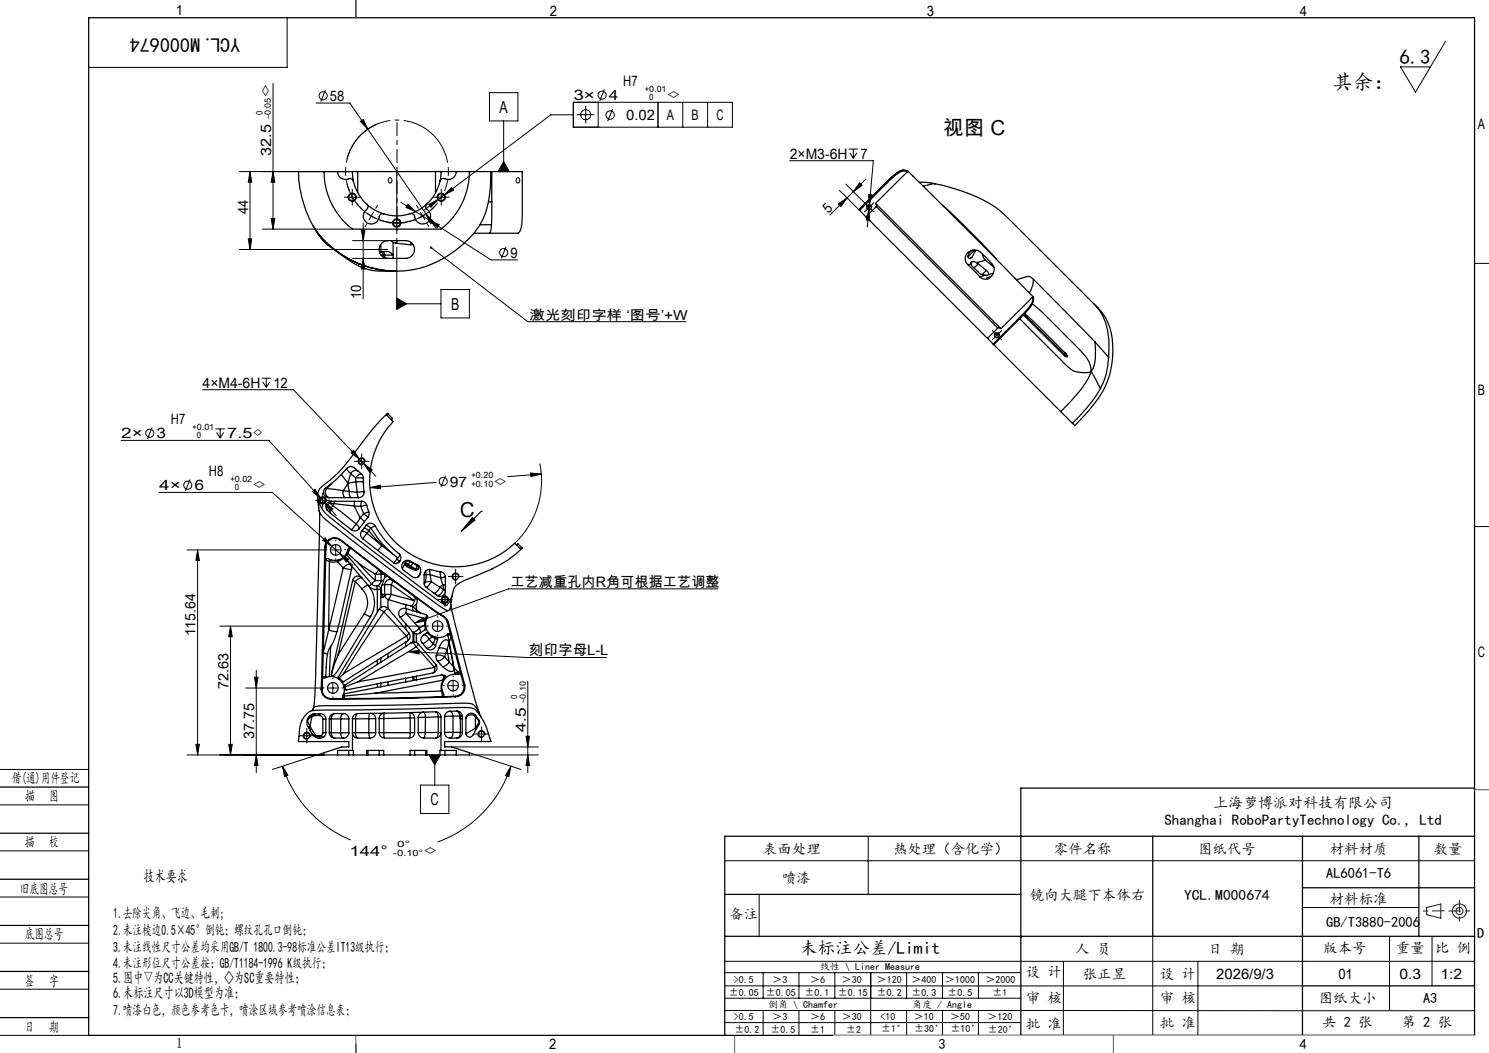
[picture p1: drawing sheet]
<svg xmlns="http://www.w3.org/2000/svg" width="420mm" height="297mm" viewBox="0 0 420 297" stroke-linecap="round" stroke-linejoin="round" font-family="sans-serif">
<g fill="none" stroke="#000" stroke-width=".28">
<path d="M100.4 0v5M81 5v14h-56M407.7 11.7l-8.4 14.3-4.3-7.1h8.5M77 23.5v41.1M89.1 29.1h9.6l21.5 31.2M91.8 25.4l-1.3 3.2M101.6 34.3l.9-.6 1.3 2.7zM106.3 35l-3.4 2-2.3 2.3-1.7 2.8-1 2.8M138.1 26.1h8v8h-8zM142.1 34.1v14.3M161.7 32.4h-6.3l-30.1 22.6M161.7 28.9h44.9v7h-44.9z"/>
<path d="M162.7 32.3h5M165.2 29.9v4.9M168.7 28.9v7M170.5 25.2l-1.3 3.3M172.8 30.8l-1.4 3.3M185.6 28.9v7M192.6 28.9v7M199.6 28.9v7M67.5 48.4h31.2M70.5 48.4l.5 3h-1zM70.5 48.4v22M77 48.4l.5 3h-1z"/>
<path d="M97.5 47.1v2.5M97.9 51.9a14.5 14.5 0 0 0 24.5 6.5M98.1 55.6h2.5M99.3 54.4v2.5M109.6 50.4a.67 .67 0 0 1 1 .2 .67 .67 0 0 1-.3 .9 .68 .68 0 0 1-.8-.3 .68 .68 0 0 1 .1-.8zM113.1 57l8 5.2M115.1 57.7l2.2 2-2.8-1.2zM121 57.6l2.6-1.4-2 2.3zM123.2 55.6h2.5M123.6 56.2l-3.9 3M124.5 54.4v2.5M125.3 55l-1.7 1.2"/>
<path d="M127.4 52.8l.6 .8-2.7 1.4zM142.1 45.6l1.6 2.8h-3.2zM145.7 50.4a.67 .67 0 0 1 1 .2 .67 .67 0 0 1-.4 .9 .68 .68 0 0 1-.8-.3 .68 .68 0 0 1 .2-.8zM222.7 45.3h23.6l-1.1 12.6M236.4 57.6l2.5-1.8-1.7 2.5zM236.8 53.7l5.5 5.5M238.6 51.9l6.5 6.6M239.4 42h2.6M239.7 43.1l1 1.6M240.7 42v2.7M241.7 43.1l-1 1.6M242.5 51.6l.7 .7-2.5 1.7z"/>
<path d="M244.2 50.5l-10.1 10.2M244.3 57.6l1.7 1.8M245 54.9h1l-.8 3zM245.1 59.1l.2 3.1-1-.1zM245.1 59.1l-.4 5M245.2 57.9l-.1 1.2M245.9 58.7a.76 .76 0 0 0-.7-1 .76 .76 0 0 0-.8 .9 .76 .76 0 0 0 1 .6M246 57.6l-1.7 1.8M67.5 70.4h41.9M70 67.4h1l-.5 3zM74 64.6h25.4M76.5 61.6h1l-.5 3z"/>
<path d="M99.4 67.9h10M99.4 72.9h10M101.9 64.9h1l-.5 3zM102.4 72.9l.5 3h-1zM102.4 62.9v21.4M110.7 62.9h2.4M111.9 61.6v2.5M120.2 60.3l2.1 2.2-.8 .6zM120.2 60.3l2.8 4.1M121.1 62.2l2.8 1.2-.5 .8zM121.1 62.2l17.4 11.1h7.5M121.6 69.8l27.3 20.9h44.6"/>
<path d="M142.7 69.6l-1.3 3.3M415.9 74.3h4.1M111.9 84.1l2.8 1.6-2.8 1.6zM111.9 85.7h12.5M124.4 81.7h8v8h-8zM280.3 93.7l.9 .8M281.2 94.5l.9 1M281.2 94.5l-.9 1M281.9 94.8a.76 .76 0 0 0-.6-1 .76 .76 0 0 0-.8 .8 .76 .76 0 0 0 .9 .7M282.1 93.7l-.9 .8M57.1 109.9h25.7l18.6 19.6M73.8 106.7h2.6"/>
<path d="M74.1 107.7l1 1.6M75.1 106.7v2.6M76.1 107.7l-1 1.6M34.1 124.2h41.7l14.7 16.4M42.9 120.5l-1.3 3.3M44.9 138.9h31.9l19 17.2M53.6 135.2l-1.3 3.3M60.8 121h2.6M61.1 122l1 1.6M62.1 121v2.6M63.1 122l-1 1.6M88.1 138.7l.8-.7 1.6 2.6z"/>
<path d="M91 139.9v2.5M99 127.7l.7-.7 1.7 2.5zM100.8 130.1h2.5M101.4 129.5l1.2 1.2M102 128.9v2.5M102.6 130.7l2.4 1.8-.7 .7zM102.6 130.7l3.4 3.6M103 130.4a1 1 0 0 0-.9-1.3 1 1 0 0 0-1.1 1.1 1 1 0 0 0 1.3 .9M104.3 137.5l3-.7 .1 1zM123 136.1l-18.7 1.4M125.7 134.2l-1.3 3.2M149.6 133.4l3.1 .3-3 .7z"/>
<path d="M152.3 130.7a24.3 24.3 0 0 1-7.1 22.5M152.7 133.7l-9.5 .7M52.7 155.1h39.2M55.7 155.1l.5 3h-1zM55.7 155.1v57.8M89.7 141.1h2.6M90.5 140.6l1 1.1M91.5 141.7l2.4 1.9-.8 .6zM91.5 141.7l3.3 3.7M91.7 151.7l1.9 2.4-2.6-1.7zM93.5 155.1h2.4M94.7 153.8v2.5"/>
<path d="M95.8 156.1l2.6 1.7-.7 .7zM95.8 156.1l3.7 3.4M415.9 148.5h4.1M62 176.6h58.7M65 176.6l.5 3h-1zM65 176.6v36.3M116.9 175.7l2.7-1.5 .3 1zM122.2 176.6h2.5M123.4 175.4v2.5M124.2 169.1h2.6M125.5 167.9v2.5M127.2 162.6h2.6"/>
<path d="M128.5 161.4v2.5M129.5 162.9a.99 .99 0 0 0-.9-1.3 .99 .99 0 0 0-1.1 1.1 .99 .99 0 0 0 1.3 .9M202.5 166.1h-59.1l-26.5 9.6M69.3 194.1h21.8M71.8 191h1l-.5 3.1zM72.3 189.1v28.8M92.6 194.1h2.5M93.9 192.8v2.5M115.2 183.8l3-.4v1.1zM115.2 183.8l33.5 1.7h22.4M126.5 193.4h2.5M127.8 192.1v2.5"/>
<path d="M148.9 192.2v25.7M0 217h25M52.7 212.9h38.7M55.2 209.9h1l-.5 3zM64.5 209.9h1l-.5 3zM72.3 212.9l.5 3h-1zM79.7 216.1l1.5 2.6-.9 .4zM79.7 216.1a33.8 33.8 0 0 0 19.3 20.8M85.3 207.5h2.5M86.5 206.3v2.5M87.5 207.8a.99 .99 0 0 0-.9-1.3 .99 .99 0 0 0-1.1 1.1 .99 .99 0 0 0 1.3 .9M91.4 212.3l-14.6 4.7"/>
<path d="M121 212.9h3.2l-1.6 2.8zM122.6 212.9v8.5M127.4 210.7h24.5M132.4 212.3l14.6 4.7M132.4 212.9h19.5M134.5 207h2.6M135.8 205.8v2.5M136.8 207.3a1 1 0 0 0-.9-1.2 1 1 0 0 0-1.1 1.1 1 1 0 0 0 1.3 .8M144.1 216.1l-.6 3-.9-.4zM144.1 216.1a34 34 0 0 1-20.7 21.4M148.4 207.7h1l-.5 3zM148.9 212.9l.5 3h-1z"/>
<path d="M0 227h25M0 240h25M118.6 221.4h8v8h-8zM244.9 236v16.3M0 253h25M204.4 242.8h211.5M214.1 252.4v11.8M367.4 256h32.8M0 266h25M0 279h25M204.4 271.1h211.5M204.4 278.1h163"/>
<path d="M204.4 274.4h83.5M215.3 274.4v7.1M225.4 274.4v7.1M235.5 274.4v7.1M245.6 274.4v17.6M255.7 274.4v7.1M265.9 274.4v7.1M276 274.4v7.1M300 271.1l-.1 21M325.2 264.1v27.9M337.9 271.1v20.9M391.9 264.1v21"/>
<path d="M403.9 264.1v14M0 292h25M100.4 294.5v2.5M204.4 285l211.5 .1M204.4 288.4h83.5M204.5 281.5h83.5M215.3 285v7M225.4 285v7M235.5 285v7M255.7 285v7M265.9 285v7M276 285v7"/>
<path d="M287.9 292h128"/>
<circle cx="91.1" cy="27" r="1.14"/>
<circle cx="165.2" cy="32.4" r="1.41"/>
<circle cx="169.8" cy="26.8" r="1.14"/>
<circle cx="172.1" cy="32.5" r="1.18"/>
<circle cx="142.1" cy="71.3" r="1.13"/>
<circle cx="42.2" cy="122.2" r="1.15"/>
<circle cx="53" cy="136.8" r="1.14"/>
<circle cx="125" cy="135.8" r="1.13"/>
</g>
<path d="M133.3 146l.7 .7-3.9 3.2zM135.7 144.2h.1M135.7 144.2l-5.6 5.7" fill="none" stroke="#000" stroke-width=".3"/>
<g fill="none" stroke="#191924" stroke-width=".28">
<path d="M402.4 256l4-1v4l-4-1z"/>
<circle cx="411.7" cy="257" r="1"/>
<circle cx="411.7" cy="257" r="2"/>
</g>
<path d="M126.5 48.4l-.1 1.2M126.5 48.4l-.1-1.3M104.7 60.9l-1-.6M104.7 60.9l1.1 .6M119.2 60.9l-1.1 .6M119.2 60.9l1.1-.6" fill="none" stroke="#000" stroke-width=".28" stroke-dasharray="30.5 1.3 1.3 1.3" stroke-linecap="butt"/>
<path d="M102.7 59.5a14.5 14.5 0 0 1-5-8.6M126.3 50.9a14.5 14.5 0 0 1-5 8.6M117 62a14.5 14.5 0 0 1-10 0" fill="none" stroke="#000" stroke-width=".28" stroke-dasharray="30.5 1.3 1.3 1.3" stroke-dashoffset="27.3" stroke-linecap="butt"/>
<path d="M97.7 45.9a14.5 14.5 0 0 1 14.3-12 14.5 14.5 0 0 1 14.3 12" fill="none" stroke="#000" stroke-width=".28" stroke-dasharray="30.5 1.3 1.3 1.3" stroke-dashoffset="12.1" stroke-linecap="butt"/>
<path d="M111.9 48.4v38.9" fill="none" stroke="#000" stroke-width=".28" stroke-dasharray="30.5 1.3 1.3 1.3" stroke-dashoffset="12.9"/>
<g fill="none" stroke="#000" stroke-width=".35">
<path d="M25 5h390.9v287h-390.9zM91.4 48.4a20.4 20.4 0 0 0 8 16.2h25a20.4 20.4 0 0 0 8-16.2M95.2 48.4a2.39 2.39 0 0 0 3.6 2l.6 .2 .3 .5M99.4 48.4l.3 2.7M99.4 48.4h-15.2a30.7 30.7 0 0 0 6.6 18.8 28.9 28.9 0 0 0 10.3 7.2M99.4 48.4h1.5M99.7 51.1a13.4 13.4 0 0 0 3.7 6.5M100.9 48.4h21.9M100.9 48.4v5.9M103.4 57.6a1.13 1.13 0 0 1-.4 1.9 2.3 2.3 0 0 0 1.1 3.6 2.3 2.3 0 0 0 3-2.3l.5-.4 .6-.1M103.4 57.6a12.8 12.8 0 0 0 4.8 2.7M120.4 57.5a1.16 1.16 0 0 0 .5 1.9 2.29 2.29 0 0 1-1.1 3.7 2.29 2.29 0 0 1-3-2.4l-.5-.4h-.6"/>
<path d="M120.4 57.5a12 12 0 0 1-4.7 2.8M122.8 48.4h1.6M122.8 48.4v6M124.1 51.1a12.7 12.7 0 0 1-3.7 6.4M124.4 48.4l-.3 2.7M124.4 48.4h14.3M128.7 48.4a2.41 2.41 0 0 1-3.6 1.9l-.8 .4-.2 .4M137.8 56.9h.9M138.5 48.4a28.6 28.6 0 0 1-3.2 15.2 29.1 29.1 0 0 1-23.5 12.9M138.7 48.4v8.5M138.7 56.9l-.1 6.5M138.7 48.4h8.6v9.8a16.5 16.5 0 0 1-.7 7.1l-.5 .5h-8"/>
<path d="M242.5 59.3l1.8 1.9M247.2 57.5l.1 .4-.1 .4M247.2 58.3l34.2 34.2M247.2 57.5l35 35M247.2 58.3l-2.9 2.9M254.9 48a4.3 4.3 0 0 0-3.1 1.7l-9.5 9.5M255.7 48.1l.4 .2M255.9 48.5l-8.9 8.9 .2 .1M256.1 48.3l21.4 21.2 13.9 14.2M256.1 48.3a2.36 2.36 0 0 0-2.8 .3l-2.5 2.1-8.5 8.5 .2 .1M256.1 48.3l-.2 .2a2.66 2.66 0 0 0-3.2 .8l-10.2 10M259.3 51.4l2.1 .1 2.3 .3"/>
<path d="M263.7 51.8a46.7 46.7 0 0 1 18.1 7.4l4 3.7 22.9 22.9M263.7 51.8l-3.3 .7M263.7 51.8h.1M266 58l9.7 9.4 5.4 5.8M88.4 63.8l.2 .3M88.6 64.1l.8 1.4M88.6 64.1a17.4 17.4 0 0 0 3.7 4.6M89.4 65.5l1.8 2.3 1.3 1.2M89.4 65.5l1.3 1.8 1.8 1.7M92.3 68.7a31.8 31.8 0 0 0 8.8 5.7M92.3 68.7l.2 .3M92.5 69h.1"/>
<path d="M92.5 69v.1M92.5 69.1l3.5 2.6a23.8 23.8 0 0 0 8.7 4.5l2.6 .3h4.5M101.1 74.4h.1M101.1 74.4a26.8 26.8 0 0 0 10.7 2.1M101.1 74.4a27.9 27.9 0 0 0 10.7 2.1M107.4 70.9l-.3 .4M107.4 69v1.9M107.4 70.9h.3M107.5 68.8a2.51 2.51 0 0 1 1.9-.9h5a2.5 2.5 0 0 1 2.5 2.5 2.5 2.5 0 0 1-2.5 2.5h-5a2.51 2.51 0 0 1-2.2-1.4 2.51 2.51 0 0 1 .3-2.7zM107.5 72h.5M107.7 71.1l.3 .9M107.7 71.1l-.2-.2 .5 .2"/>
<path d="M107.7 71.1h.3M108 72h.5M108 72v.4M108 71.1l.5 .9M108.2 70.9h.3M108.5 70.9h.7a1.96 1.96 0 0 1 1.7 1.1h-2.4M108.5 70.9l-.7 .1M108.5 72v.7M110.3 67.9l.6 .5M110.9 68.4l.6 .2M110.9 68.4v4.5M111.5 68.6l4.1 .4"/>
<path d="M111.8 76.5h.1M111.9 76.5h.1M112.1 67.9l-.6 .7M115.7 60.3a12.2 12.2 0 0 1-7.5 0M116.1 68.5l-.5 .5M116.5 68.9l-.9 .1M133.7 65.8h4.4M135.4 63.4h3.2M138.6 63.4l-.1 1.4-.4 1M244.3 61.2l34.3 34.2M273.1 74.7a2.49 2.49 0 0 1 0-3.5 2.49 2.49 0 0 1 3.5 0l1.1 1a7.7 7.7 0 0 1 2.7 3.3 2.68 2.68 0 0 1-3.3 3.1l-.7-.5M273.1 74.7l3.3 3.4"/>
<path d="M273.9 74.5l.9 1.2a4.2 4.2 0 0 0 3.1 1.9M273.9 74.5l-.8 .2M274.1 73.9l-.2 .6M274.1 73.9l-.1 .1M274.1 73.8l.4-.1 .9 .4M274.1 73.8v.1M274.1 73.8l-.2 .3M274.5 70.6a1.74 1.74 0 0 0-1.3 2.1l.3 .2 .6-.3M274.9 70.6l-1.8 1.8M275.4 70.6l-1.2 1.9M275.4 74.1l.5 .3M275.9 74.4l2.3 1.9"/>
<path d="M275.9 74.4l-1.1 1.2M277.1 71.7a2.27 2.27 0 0 0 .9 1.7M277.9 77.6l-1.5 .5M278 73.4l-2.6 .7M278 73.4l2.4 1.9M278.2 76.3l.5 .6 .1 .5M278.2 76.3l-1.2 1.2M278.8 77.4l-.5 .3-.4-.1M279.1 78.2l-.8 .2 .4 .2M279.1 78.2h.3M279.1 78.2l-.3 .4M280.2 77l-1.4 .4"/>
<path d="M291.5 78.8l17.4 17.7M291.5 78.8a1.76 1.76 0 0 0-2.4-.6l-2.3 .8M291.5 78.8a6.4 6.4 0 0 1-1.2 3.8M278.6 95.4l1.5 1.6M280.4 97.3l18.8 18.8M281.4 92.5l.3-.1 .5 .1M281.4 92.5l-2.8 2.9M287.6 89.9l12.6 12.6a7.1 7.1 0 0 0 7.6 2.3M288.7 88.8l11.5 11.5M288.8 88.6l11.6 11.5M289.1 88.5l2 1.8 9.3 9.2a1.12 1.12 0 0 1 .5 1.2l-.7-.4M291.2 85.8a183.5 183.5 0 0 1 14.9 14.6l1.3 2.1 .4 2.3"/>
<path d="M291.2 83.9l-8.9 8.8-.1-.2M291.2 83.9h.1M291.2 83.9l.1 .7a11.9 11.9 0 0 1-3.8 5.1l-7.4 7.3M291.4 83.7a2.3 2.3 0 0 1-.4 2.4l-2.1 2.5-8.6 8.6-.2-.2M291.4 83.7l-.2 .2M300.3 99.4l.7 1M300.6 99.8l-.2 .3M308.7 85.8a15.8 15.8 0 0 1 5.2 13.3 23.5 23.5 0 0 1-6.5 16.3l-4.3 4.6-.6-.6M308.7 85.8a16.1 16.1 0 0 1 4.1 12.5l-.1 2.5M308.9 96.5l3.8 4.3M308.9 96.5a14.4 14.4 0 0 1-.6 7.5l-.5 .8M109.5 116.8l1.2 1.2-.3 .4"/>
<path d="M109.5 116.8l-.4 .3 1.8 1.8a24.3 24.3 0 0 0 .4 33.9 24.3 24.3 0 0 0 33.9 .4l1.6 1.6 .3-.4M109.5 116.8l-.2-.2a92.7 92.7 0 0 0-10.3 12.5 46.2 46.2 0 0 1-8.8 8.8 3.8 3.8 0 0 0-.5 3.2M299.2 116.1l3.3 3.3M300.4 100.1l-.2 .2M300.4 100.1l.6 .2M307.8 104.8l-1.1 2.3a37.8 37.8 0 0 1-7.5 9M307.8 104.8l2.6 4.8M310.4 109.6a43.7 43.7 0 0 1-7.9 9.8M312.7 100.8a19.3 19.3 0 0 1-2.3 8.8M89.6 139.9l.3 2.9M91.7 137.8h.5M92.2 137.8a1.51 1.51 0 0 0-.4 1.6 1.51 1.51 0 0 0 1.3 1"/>
<path d="M92.2 137.8l4.6 .6M93.6 136.3l-1.4 1.5M96.3 133.8l1.8 2.5M96.8 138.4a1.57 1.57 0 0 0 .7 2M96.8 138.4l1.7 .2M97.7 132.3l1.2 1.3M98.1 136.3l-1.3 2.1M98.1 136.3l.4 2.3M98.5 138.6a1.63 1.63 0 0 0 .6 1.8M98.5 138.6l2.3 .2M98.9 133.6l-.8 2.7M98.9 133.6l1.4 1.2"/>
<path d="M100.3 134.8l2.2 .1M100.3 134.8l.1 1.1M100.4 135.9l-2.3 .4M100.4 135.9l2.1 .1M100.4 135.9l.4 2.9M100.8 138.8l.1 1.1 .3 .5M101 132.9a1.48 1.48 0 0 0-2.1 .7M102 133.8l-2-1.8a1.49 1.49 0 0 0-2.2 .1 42.2 42.2 0 0 1-6.3 5.9 1.52 1.52 0 0 0 1.2 2.4h8.5M102 133.8l.5 1.1M102 133.8a1.73 1.73 0 0 0-1.7 1M102.5 134.9l.2 3.8M102.7 138.7a1.51 1.51 0 0 1-1.5 1.7"/>
<path d="M102.7 138.7l-1.9 .1M89.7 141.1a8.6 8.6 0 0 0 3.2 4.6 639.1 639.1 0 0 0 32.5 24.9l.7 .1 1.1-1.6M89.7 141.1l.2 1.7M89.9 142.8a4.4 4.4 0 0 0 2 3.8l16.8 13 15.2 11.2 2.5 1.5 .8-1.2M90.1 144.5l-1 43.5a62.7 62.7 0 0 1-.8 12.1M91.6 154.3l-1 40.1M91.6 154.3h.3M91.9 157.9l1 .5M91.9 154.3l-1 40.1M92.3 143.9l6.8 5.5M92.9 158.4l-.2 19.3M92.9 158.4h2.3"/>
<path d="M93 141.9l.9 .8M93 141.9a1.51 1.51 0 0 0-.7 2M93 141.9l1.2 .1M93.4 157.9l-.5 .5M93.4 141.4a1.49 1.49 0 0 0-1.4 .9 1.49 1.49 0 0 0 .3 1.6M93.4 141.4l-.4 .5M93.4 141.4h8.6M93.9 142.7l6.6 5.1M93.9 142.7a1.64 1.64 0 0 0-.7 2M94.2 142l5.7 .7M94.2 142l-.3 .7M94.5 141.4l-.3 .6"/>
<path d="M95.2 158.4l1.6 1.8M95.4 157.9l-.2 .5M96 152.4l18.5 14.1 8.2 6 2.2 1.3M96 152.4a2.5 2.5 0 0 0-2.6-.3 2.5 2.5 0 0 0-1.5 2.2M96.1 152.2a2.75 2.75 0 0 0-4.5 2.1M96.1 152.2l18.6 14.2 10.3 7.3M96.1 152.2l-.1 .2M96.6 157.4l.4-.1 .3 .1M97 157.1l.1 .1M97.1 157.2l.2 .2M97.3 157.4l-2.1 1M97.3 157.4l1.5 1.8"/>
<path d="M97.8 156l.1 .6M97.9 156.6l-.8 .6M97.9 156.6l6.9 8.1M97.9 155.8l.1 .2M98 156l-.1 .6M98 156h.1M98.1 156l.7-1.3a.36 .36 0 0 0-.4-.1 .36 .36 0 0 0-.3 .4 3.8 3.8 0 0 1-5.7 2.5l-.6 .5M98.1 156l2.8 2.6M98.8 159.2l.4 1.3M98.8 159.2a1.88 1.88 0 0 0-2 1M98.8 159.2l3.3 3.8M99.9 142.7l1.7 3.4"/>
<path d="M99.9 142.7l1.9 .1M100.1 141.4l-.2 1.3M100.5 147.8l-1.4 1.6M100.5 147.8a1.36 1.36 0 0 1 .7 1.4M100.9 158.6l5 3.4M100.9 158.6l4.9 5.2M101.2 149.2a1.5 1.5 0 0 1-2.1 .2M101.6 146.1l-1.1 1.7M101.6 146.1l1.2 1.1M101.8 142.8l.8 2.1M102 141.4a1.49 1.49 0 0 1 1.4 1.1M102 141.4l-.2 1.4"/>
<path d="M102 149.8a1.5 1.5 0 0 0 .3 2.1M102 149.8l.8 .1 .7 .5M102.3 151.9l8.8 6.9M102.6 144.9l1.2 .9M102.6 144.9l-1 1.2M102.7 148.9l1.3 .8M103.3 148.1a1.53 1.53 0 0 1 2.5 .2M103.3 148.1l1.3 .8M103.3 148.1l-1.3 1.7M103.4 142.5l.6 1.9M103.4 142.5l-1.6 .3M103.5 150.4l4.2 3.5"/>
<path d="M103.5 150.4l-1.2 1.5M103.8 145.8l-2.6 3.4M104 144.4l.1 .8-.3 .6M104 144.4l-1.4 .5M104 149.7l3.7 4.2M104 149.7l-.5 .7M104.6 148.9a27.7 27.7 0 0 0 6.1 7.3M104.6 148.9l-.6 .8M105.8 148.3a29.7 29.7 0 0 0 7.1 8.3l.2 .8-.3 .8M105.8 148.3l-1.2 .6M107.7 153.9l-1.1 1.4M107.7 153.9l3 2.3"/>
<path d="M110.7 156.2l1.5 1.1M111.9 157.7l-.8 1.1M111.9 157.7l.9 .5M112.2 157.3l-.3 .4M112.7 156.3l-.1 .6-.4 .4M112.8 158.2a1.13 1.13 0 0 1-1.7 .6M112.8 158.2l-1.3 .8M113.9 158.4a1.9 1.9 0 0 1 2.6 .2l.7 .5a1.72 1.72 0 0 1 1.4 1.6 1.64 1.64 0 0 1-.4 1.8 1.64 1.64 0 0 1-2 .2l-1.3-1a2.82 2.82 0 0 1-1.5-1.5l-.1-.9zM114.3 159v.3l.4 .5M114.3 159l.7 .4M114.3 158.7v.1M114.3 158.8l.8 .5"/>
<path d="M114.3 158.8v.2M114.3 158.8h.1M114.7 158l-1.2 2.4M114.7 159.8l2.1 .9M115 159.4l-.3 .4M115 159.4l1.8 1.3M115.1 159.3h.1M115.1 159.3l.9 .5M115.1 159.3l-.1 .1M115.6 158.4a.86 .86 0 0 0-1.2 .1M115.6 158.4l-.5 .9M115.6 158.4l.8 .5"/>
<path d="M116 159.8l1.3 .7M116.4 158.9l-.4 .9M116.4 158.9l1.3 .7M117.7 159.6a.63 .63 0 0 1 .3 .9M117.7 159.6l-.4 .9M145.7 153.7l.4-.3 1 1M147.1 154.4l.2 .2a33.1 33.1 0 0 1-12.4 7.5 19.2 19.2 0 0 0-6.2 3l-.9 1.4-.6 2.6M92.7 177.7l-1.5 6.4 1.2 .4M92.7 177.7l1.4 .4h1M95.1 178.1a11.7 11.7 0 0 1-1.8 4.2M96.8 160.2l1.5 .4 .9-.1M96.8 160.2l-4.1 17.5"/>
<path d="M99.2 160.5l-4.1 17.6M99.5 163.7l-6 26.7a.35 .35 0 0 0 .2 .3 .35 .35 0 0 0 .4-.1M99.5 163.7l.7 .3M100.2 164l-4.8 20.7M100.2 164l1.9 2.1M102.1 163a1.47 1.47 0 0 0-1.5-.5 1.47 1.47 0 0 0-1.1 1.2M102.1 163a2.3 2.3 0 0 0-1.9 1M102.1 163l1.8 2.1M102.1 166.1a5.6 5.6 0 0 1 .7 7M102.8 173.1l.8 .5 1 .2M102.8 173.1l-7.4 11.6M103.9 165.1a7.6 7.6 0 0 1 .7 8.7"/>
<path d="M103.9 165.1a2.48 2.48 0 0 0-1.8 1M103.9 165.1l.2 .3M104.1 165.4a2.57 2.57 0 0 0 2.3 .8M104.6 173.8l-9.1 15-1.4 1.8M104.8 164.7l.7 .5h.8M104.8 164.7l-.7 .7M105.8 163.8l-1 .9M105.8 163.8h1.7M105.9 162l-.1 1.8M105.9 162h1.6M106.3 165.2l.1 1M106.3 165.2a.98 .98 0 0 1 1.1 1"/>
<path d="M106.4 166.2h1M106.4 172.7l-10.9 18.1M106.4 166.2v6.5M107 171.8l-.6 .9M107 171.8l1.3 .8M107.1 160.9l-.2-.1-1 1.2M107.1 160.9l.3 .2M107.1 160.9l.4 1.1M107.4 167.4v3.9l-.4 .5M107.4 166.2v1.2M107.4 167.4h.1M107.5 171.3a1.39 1.39 0 0 1 1.9 .3"/>
<path d="M107.5 163.8h.7M107.5 165.7l-.1 .1M107.5 163.8a1.54 1.54 0 0 1-1.2 1.4M107.5 162h1v.9M107.5 162h.1M107.5 167.4l.5 .3M107.5 167.4l.2 .6M107.5 162v1.8M107.5 165.7v1.7M107.5 168.4h.5M107.7 168l.3 .4M107.8 165h.7"/>
<path d="M107.8 165l-.3 .7M108 167.7h.5M108 167.7l-.3 .3M108 167.7l.5 .1M108.2 163.8l-.4 1.2M108.3 172.6l-11.4 17.4M108.3 172.6l6.4 6.8M108.5 162.9l-.3 .9M108.5 167.7v.1M108.5 165v2.7M108.5 167.8l.2 .6 .7 .7M108.5 167.8l-.1 .4-.4 .2"/>
<path d="M109.3 162.6l-.8 .3M109.4 171.6l-1.1 1M109.4 171.6h.1M109.4 169.1h.1M109.4 171.6l5 5.9M109.4 169.1v2.5M109.5 162.7l1.4 1.1M109.5 169.1l4.9 1.5M110.3 167.6l6.6 1.8M110.3 167.6l-.8 1.5M110.3 167.6l-1.8 .1M110.3 164.9l6.6 4.5"/>
<path d="M110.3 164.9v2.7M110.3 164.9l-1.8 .1M110.9 163.8l.6 .4M110.9 163.8a1.51 1.51 0 0 0-2.4 1.2M110.9 163.8l-.6 1.1M112.8 174l1.6 1.9M114.4 171.6l.2 .4-.1 1M114.4 171.6a1.48 1.48 0 0 0-1.7 .6 1.48 1.48 0 0 0 .1 1.8M114.4 171.6h.1M114.4 170.6l1.5 .4M114.4 171.6l2 .7M114.4 175.9l2.1 2.4"/>
<path d="M114.4 177.5l.9 1M114.4 170.6v1M114.4 175.9v1.6M114.5 173l5.6 1.5M114.5 173l3.8 4.2M114.5 173l-1.3 1h-.4M114.7 179.4l.3 .9v.5M114.7 179.4l-17.8 10.6M115.3 178.5a1.49 1.49 0 0 1-.3 2.3M115.3 178.5l-.6 .9M115.6 167.3l1.5 1M115.9 171l.4 .1"/>
<path d="M116.4 171.1l2.2 1.8M116.4 172.3l1 .2M116.5 178.3v.1M116.5 178.4l.2 .1M116.5 178.4v2.7M116.7 178.5l.7 .3M116.7 178.5v2.6M116.8 160.7l.6 .1M116.9 169.4l-.5 1.3-.5 .3M117.1 168.3a1.56 1.56 0 0 1 .3 2.1M117.1 168.3l-.2 1.1M117.3 160.5h.7"/>
<path d="M117.3 160.5l.1 .3M117.4 170.4l-1 .6v1.3M117.4 170.4v2.1M117.4 178.8v2.4M117.4 172.5l1.2 .4M118 160.5l-.6 .3M118.3 177.2a1.2 1.2 0 0 1 .1 1.4M118.3 177.2a2.39 2.39 0 0 1-1.8 1.1M118.4 178.6l-1 .2M118.6 172.9l1.7 .5M118.6 161.4l-.7 1.3M119.4 179.1a1.48 1.48 0 0 0-.3 2.3"/>
<path d="M119.4 179.1a1.46 1.46 0 0 1 1.6 1.2M119.8 176.3l.1 1.3M119.8 176.3l-1.5 .9M119.8 176.3h.2M119.9 164.2l-.2 .5M119.9 177.6l-1.5 1M120.1 161.1l.1 1M120.1 174.5l.2 .3M120.1 174.5l-.3 1.8M120.2 177.1l-.3 .5M120.2 162.1l-.3 2.1M120.2 162.1h1.1"/>
<path d="M120.2 165.7l3 2.2M120.2 165.7l-.6-1.1v-2.5a1.66 1.66 0 0 1 2.6-1.2l.7 .1a3.1 3.1 0 0 1 2.5 1l.2 .5v4.2M120.3 173.4l.3 .4a3.8 3.8 0 0 0 .6 5 3.8 3.8 0 0 0 5.1 .1M120.3 173.4l-.2 1.1M120.4 178.5l.6 .1M120.4 178.5l1.5 1.2M120.4 178.5l-1 .6M121.1 160.6l.2 1.5M121.3 162.1l.4 2M121.3 162.1l3 .8M121.7 164.1l2.4 1.5M121.7 164.1l-1.5 1.6"/>
<path d="M121.7 164.1l-1.8 .1M121.9 179.7l-.9 .6M121.9 179.3v.4M121.9 179.7l.9 .4M122.6 179.7l.2 .4M123 179.8l.4 .2v.4M124.1 165.6a2.35 2.35 0 0 1-1.7 1.7M124.1 165.6l1 .6M124.1 161.3l.2 1.6M124.3 162.9l.6 2.1M124.9 173.8l1 1 .3 .7M124.9 165l.2 1.2"/>
<path d="M124.9 165l-.8 .6M125 173.7l1.1 1 .3 .8M125 173.7l-.1 .1M125.1 166.2l.5 .5M125.1 166.2a2.02 2.02 0 0 1-1.9 1.7M125.6 166.7a1.49 1.49 0 0 1-.8 1.4 1.49 1.49 0 0 1-1.6-.2M125.6 164.8l-.7 .2M125.6 162.5l-1.3 .4M126.2 175.5l4.6 17.7M126.3 178.9a.5 .5 0 0 1 .8 .2M126.3 178.9l.1 .4M126.4 179.3l.3 1.9"/>
<path d="M126.4 175.5l4.7 17.7M126.4 175.5h-.2M127 178.9l-.6 .4M127.2 171.1l1.2 5.3a332.7 332.7 0 0 0 7 25.3l.3 .6M127.2 169.1v.5M127.2 169.6v1M127.2 170.6v.5M127.2 179.7l-.5 1.5M127.5 168.2l-.3 1.5M127.6 167.8v.1M90.6 194.4a2.7 2.7 0 0 0 2.8 2.8M90.6 194.4h.3"/>
<path d="M90.9 194.4a2.51 2.51 0 0 0 2.5 2.7M91 190.7a.46 .46 0 0 0 .2 .5 .46 .46 0 0 0 .5 0 3.9 3.9 0 0 1 4.5 .9 3.9 3.9 0 0 1 .5 4.6l.5 .3-.1-.7M91.9 190.8l-.8 .3M91.9 190.8v.3M92.4 184.5l-.5 6.3M93.3 182.3l-.9 2.2M93.3 182.3l-.4 8.5M93.4 197.1v.1M93.5 190.6h.6M95.4 184.7l-1.9 5.5M95.5 190.8l-.1 .4 .2 .3M95.5 190.8l.2 .4"/>
<path d="M95.7 191.3l1.2 1M95.7 191.3v.3M95.7 191.2v.1M96.3 192.2l.4 .2 .2-.1M96.8 196.1l.1 .1M96.9 196.2l.2 .1M96.9 190l-1.2 1.2M97.1 194.1l.2 .4 .4 .1M97.2 195.7l-.3 .5M97.2 195.7l-.4 .3M97.3 193.2l-.3 .6M97.3 193.2v.5"/>
<path d="M97.3 193.7l-.2 .1M97.3 193.7h.1M97.3 193.7l.4 .9M100.9 192.3l-3.6 1.4M105.9 195.5l-8.8 .8M106.4 186.2v1.2M106.4 192.9v1M106.4 186.2l-9.5 6.1M106.4 187.4l-9.1 5.8M106.4 192.9l-8.7 1.7M106.4 193.9l-9.2 1.8M107.4 192.7l-1 .2"/>
<path d="M107.4 193.7l-1 .2M107.4 185.6l-1 .6M107.4 186.8l-1 .6M107.4 185.6v1.2M107.4 192.7v1M109.4 184.3l-2 1.3M109.4 185.5l-2 1.3M109.4 192.3l-2 .4M109.4 193.3l-2 .4M109.4 184.3v1.2M109.4 192.3v1M114.4 192.3l-5 1"/>
<path d="M114.4 191.3l-5 1M114.4 181.1v1.2M114.4 191.3v1M114.4 181.1l-5 3.2M114.4 182.3l-5 3.2M115 180.8l-.6 .3M116 181.3l-1.6 1M116 181.3a1.61 1.61 0 0 1 1.4 1.2M116.5 190.9l-2.1 .4M116.5 191.9l-2.1 .4M116.5 190.9v1M116.5 181.1l-.5 .2"/>
<path d="M116.7 181.1l.7 .1M116.7 181.1h-.2M116.7 190.9h-.2M116.7 191.9h-.2M116.7 190.9v1M117.4 182.5l-16.5 9.8M117.4 182.5l5.2 5.7M117.4 181.2l.6 .4M117.4 190.7l-.7 .2M117.4 191.8l-.7 .1M117.4 190.7v1.1M118 181.6l-.6 .9"/>
<path d="M118 181.6l4.9 5.8M119.1 181.4l1.2 1.4M121 180.3l1.2 1.3M121 180.3a2.21 2.21 0 0 1-1.9 1.1M122.1 189.8l-4.7 .9M122.2 181.6l.6 .6M122.2 181.6a2.16 2.16 0 0 1-1.9 1.2M122.6 188.2a1.32 1.32 0 0 1-.5 1.6M122.6 188.2l-21.7 4.1M122.8 180.1l.6 .3M122.8 180.1l-.6 1.5M122.8 182.2a1.5 1.5 0 0 1-2.5 .6"/>
<path d="M122.9 187.4a1.48 1.48 0 0 1-.8 2.4M122.9 187.4l-.3 .8M123 185a2.49 2.49 0 0 1 2.4 .2M123 185l.1 .9 .3 .5M123.4 186.4l1.4 1.6M123.4 180.4l-.6 1.8M123.8 182.9a2.7 2.7 0 0 1 2.2 .3M123.8 182.9l-.8 2.1M124.5 190.4l.4 .1 .4 .3M124.5 190.4l1 .2M124.5 190.4l-7.1 1.4M124.5 194.9l-18.6 .6"/>
<path d="M124.7 194.8l-.2 .1M124.8 188a3.9 3.9 0 0 0 2.8 1.4l.3-.2 .1-1M124.9 191.8l-19 3.7M124.9 191.8l.2 .3M124.9 191.8a4.5 4.5 0 0 0-.4 3.1M125.3 190.8l-.4 1M125.3 190.8l.3 .4-.1 .3M125.4 185.2l1.4 1.6M125.4 185.2a2.25 2.25 0 0 1-2 1.2M125.5 190.6l.3 .3-.2 .4M125.5 190.6l-.2 .2M126 183.2l.8 3.6"/>
<path d="M126 183.2l-.6 2M126.6 181.4l-.6 1.8M126.6 181.4l1.4 6.8M126.6 181.4a1 1 0 0 0-.7-1h-.2a3.4 3.4 0 0 0-1.9 2.5M126.7 181.2l1.3 7M126.8 186.8l1.2 1.4M126.8 186.8a2.78 2.78 0 0 1-2 1.2M128 188.2l.3 1.6M128 188.2l1.3 1.4M128.3 189.8l.1 .3M128.5 196.5l-13.5 .5-21.6 .2M128.5 196.4v.1"/>
<path d="M128.5 196.4l-13.5 .4-21.6 .3M129.3 189.6l-.4 .5M129.3 189.6l-1 .2M129.3 189.6l.6 .1M129.9 189.6a.48 .48 0 0 1-.6 .6 3.8 3.8 0 0 0-4 1.5 3.8 3.8 0 0 0-.1 4.3l-.5 .5-.2-1.6M130.8 193.2a2.52 2.52 0 0 1-2.3 3.2M131.1 193.2a2.72 2.72 0 0 1-2.6 3.3M131.1 193.2h-.3M86.7 202.9l.8 2M86.7 202.9h.1M86.8 202.8h.1M87.3 201.9a2.45 2.45 0 0 0-.4 3.1l1 1.9"/>
<path d="M87.5 204.9l-.1 .7 .2 .7M87.5 204.9l1.6 2.7M87.9 206.9a2.57 2.57 0 0 0 2.2 1.3M87.9 206.9l.7 .5 .5 .2M88 201.9l-1.2 .9M88 201.9l-.5 3M88 201.8h.1M88 201.8h-.4l-.4 .3 .1-.2M88 201.8v.1M88.1 201.8l-.1 .1M88.1 201.8h.1M88.1 201.8h.3"/>
<path d="M88.3 200.1l-.4 .4M88.3 200.1h.1M88.3 200.1l.8-.9 1.6-.1 19.8-.2 18.3-.5a7.7 7.7 0 0 1 5 .6l1.2 1.8M88.4 201.4l-.4 .4M88.4 201.8h.1M88.4 201.8l-.4 .1M88.5 201.4l-.4 .4M88.9 201.4l-.5 .4M89.1 207.6h.2M89.1 207.6l.3 .5M89.3 207.6l.2 .5M89.3 207.6l.4 .1"/>
<path d="M89.7 207.7l.4 .5M89.7 207.7h.3M90 201.8l.7 .3 .4 .7M90 201.8h-1.6M90 207.7l.2 .4 .2 .1M90.1 208.2h.3M90.4 201.3a1.51 1.51 0 0 1 1.5 1.5M90.4 201.3a3.8 3.8 0 0 0-3.1 .6M90.4 201.3l-.4 .2v.3M90.7 207.5l-1.4 .1M90.7 207.5l-.7 .2M90.7 207.5l.2 .4h.4"/>
<path d="M91.1 206.7l-.4 .8M91.1 202.8v3.9M91.1 202.8h.8M91.9 206.7a1.45 1.45 0 0 1-1.5 1.5M91.9 206.7h-.8M91.9 202.8v3.9M92.9 206.7a1.51 1.51 0 0 0 1.5 1.5M92.9 206.7h.6M92.9 202.8h.6M92.9 202.8v3.9M93.5 206.7a1.3 1.3 0 0 0 .9 1.5M93.5 202.8v3.9"/>
<path d="M93.5 206.7h2.6M93.5 202.8h2.6M94.4 201.3a1.57 1.57 0 0 0-1.5 1.5M94.4 201.3a1.37 1.37 0 0 0-.9 1.5M94.4 208.2h2.5M94.4 201.3h2.5M95.2 212.9h-3.8v-.6l5-1.6h2v-1.5h-14.2a17.9 17.9 0 0 1 1-6.1 5.3 5.3 0 0 1 2.8-2.7l40-.8a13.4 13.4 0 0 1 5.8 .4 17.5 17.5 0 0 1 4.7 9.2h-13.1v1.5h2l5 1.6v.6h-3.7M95.2 212.9h3.2M96.1 206.7a1.28 1.28 0 0 0 .8 1.5M96.1 202.8v3.9M96.1 202.8h2.3M96.9 201.3a1.51 1.51 0 0 1 1.5 1.5"/>
<path d="M96.9 201.3a1.3 1.3 0 0 0-.8 1.5M98.4 212.9h1.3M98.4 211.7v1.2M98.4 206.7a1.45 1.45 0 0 1-1.5 1.5M98.4 206.7h-2.3M98.4 202.8v3.9M99.4 211.7h.3v1.2M99.4 202.7h.9M99.4 211.7h-4.2v1.2M99.4 202.7v9M99.7 212.9h3.7M100.3 206.7h-.9a1.52 1.52 0 0 0 1.5 1.5"/>
<path d="M100.3 202.7v4M100.3 206.7a1.39 1.39 0 0 0 .6 1.5M100.3 206.7h3.7M100.9 201.3a1.45 1.45 0 0 0-1.5 1.4M100.9 208.2h3.6M100.9 201.3a1.38 1.38 0 0 0-.6 1.4M103.4 212.9v-1.2h4.8v1.2M103.4 212.9h.4M103.8 212.9h3.2M103.8 211.7v1.2M104 202.7a1.3 1.3 0 0 1 .5-1.5 1.48 1.48 0 0 1 1.5 1.5M104 206.7l.2 1.2 .3 .3"/>
<path d="M104 202.7h-3.7M104 202.7h2M104 202.7v4M104 206.7h2M106 206.7a1.52 1.52 0 0 1-1.5 1.5M106 202.7v4M107 206.7a1.47 1.47 0 0 0 1.4 1.5M107 202.7a1.52 1.52 0 0 1 1.4-1.5l-.1 1.5M107 212.9h1.2M107 202.7h1.3M107 206.7h1.3M107 202.7v4"/>
<path d="M107 211.7v1.2M108.2 212.9h7.5M108.3 206.7l.1 1.5M108.3 206.7h7.4M108.3 202.7v4M108.4 208.2h7.1M115.7 212.9v-1.2h4.7v1.2M115.7 212.9h1.3M115.7 202.5l-.3-1.5a1.47 1.47 0 0 1 1.5 1.5M115.7 206.7l-.2 1.5M115.7 202.5l-7.4 .2M115.7 202.5h1.2"/>
<path d="M115.7 202.5v4.2M115.7 206.7h1.2M116.9 206.7a1.48 1.48 0 0 1-1.4 1.5M116.9 202.5v4.2M117 212.9h3.1M117 211.7v1.2M118 206.7a1.49 1.49 0 0 0 1.5 1.5M118 202.4v4.3M119.5 208.2h3.4M119.9 206.6a1.62 1.62 0 0 1-.4 1.6M119.9 206.6l-1.9 .1M120 202.3a1.53 1.53 0 0 0-.6-1.4 1.51 1.51 0 0 0-1.4 1.5"/>
<path d="M120 202.3l-.1 4.3M120 202.3l-2 .1M120.1 212.9h.3M120.1 211.7v1.2M120.4 212.9h3.7M122.8 200.8l-21.9 .5M122.8 200.8a1.51 1.51 0 0 1 1.6 1.5M122.8 200.8a1.41 1.41 0 0 1 .8 1.4M123.6 206.6l.8 .1a1.48 1.48 0 0 1-1.5 1.5M123.6 206.6a1.46 1.46 0 0 1-.7 1.6M123.6 206.6h-3.7M123.6 202.2l.8 .1"/>
<path d="M123.6 202.2v4.4M123.6 202.2l-3.6 .1M124.1 212.9h1.4M124.4 211.7h-.3v1.2M124.4 211.7h4.3v1.2M124.4 202.3v9.4M125.4 206.7a1.45 1.45 0 0 0 1.5 1.5M125.4 202.1v4.6M125.5 212.9h3.2M125.5 211.7v1.2M126.9 200.6a1.51 1.51 0 0 0-1.5 1.5M126.9 200.6a1.31 1.31 0 0 1 .9 1.4"/>
<path d="M126.9 208.2h2M127.8 206.5l2.1 .1M127.8 206.5a1.44 1.44 0 0 1-.9 1.7M127.8 202v4.5M127.8 202l-2.4 .1M127.8 206.5l-2.4 .2M128.7 200.6a1.28 1.28 0 0 1 1 1.4M128.9 200.6a1.51 1.51 0 0 1 1.5 1.5M128.9 200.6a1.37 1.37 0 0 1 .9 1.4M128.9 200.6h-2M129.7 202h.1M129.7 202l.1 .7"/>
<path d="M129.7 202h-1.9M129.8 202l.6 .1M129.8 202.7l.6 .1M129.8 202.7l.1 3.9M129.8 202v.7M129.9 206.6l.5 .1M129.9 206.6a1.39 1.39 0 0 1-1 1.6M130.4 206.7a1.45 1.45 0 0 1-1.5 1.5M130.4 202.1v4.6M131.4 202.7v4a1.07 1.07 0 0 0 .7 1.1 1.07 1.07 0 0 0 1.2-.4l1.9-3.3-.1-.9M134.1 201.7a1.51 1.51 0 0 0-1.7-.5 1.51 1.51 0 0 0-1 1.5M134.1 205.4l.1 .5"/>
<path d="M134.1 201.7v.3M134.1 202a1.64 1.64 0 0 0-2.7 .7M134.1 205.4l-2.7 1.6M134.1 201.7l1 1.5M134.1 202h.1M134.1 202v3.4M134.1 201.8v.2M134.1 202l1 1.4M135.1 203.2v.2M135.1 203.4l.1 .1M135.2 203.5l-1.1 1.9M135.3 203.5h-.1"/>
<path d="M0 222h25M0 235h25M325.2 235.9v28.2M367.4 235.9v56.1M400.2 235.9v28.3M415.9 235.9h-211.5v56.1M415.9 222.3h-128v69.7M0 248h25M204.4 252.3h83.5M367.4 250.4h48.5M0 261h25M0 274h25"/>
<path d="M204.4 264.1h211.5M367.4 278.1h48.5M0 287h25"/>
<circle cx="99.3" cy="55.6" r="1.16"/>
<circle cx="99.4" cy="55.6" r="1"/>
<circle cx="124.5" cy="55.6" r="1.16"/>
<circle cx="124.5" cy="55.6" r="1"/>
<circle cx="245.1" cy="58.5" r=".61"/>
<circle cx="111.9" cy="62.9" r="1.15"/>
<circle cx="111.9" cy="62.9" r="1"/>
<circle cx="281.2" cy="94.6" r=".61"/>
<circle cx="102" cy="130.1" r=".82"/>
<circle cx="91" cy="141.1" r="1.01"/>
<circle cx="91" cy="141.1" r=".76"/>
<circle cx="94.7" cy="155.1" r="1.51"/>
<circle cx="123.4" cy="176.6" r="1.51"/>
<circle cx="125.5" cy="169.1" r="1.01"/>
<circle cx="125.5" cy="169.1" r=".75"/>
<circle cx="128.5" cy="162.6" r=".82"/>
<circle cx="93.9" cy="194" r="1.51"/>
<circle cx="127.8" cy="193.4" r="1.51"/>
<circle cx="86.5" cy="207.5" r=".82"/>
<circle cx="135.8" cy="207.1" r=".83"/>
</g>
<path d="M407.4 256.9l-5.9 .1M408.7 256.9h6M411.7 253.9v6" fill="none" stroke="#191924" stroke-width=".28" stroke-dasharray="6.3 1.3 1.3 1.3" stroke-dashoffset="3"/>
<path d="M235 292h180.9" fill="none" stroke="#c0c0c0" stroke-width=".28"/>
<path d="M100.4 0v5M415.9 222.7h4.1M100.4 292v5M207.2 292v5M314 292v5" fill="none" stroke="#00f" stroke-width=".28"/>
<path d="M406.4 255h.1" fill="none" stroke="#0ff" stroke-width=".28"/>
<g fill="none" stroke="#000" stroke-width=".28" stroke-dasharray="30.5 1.3 1.3 1.3">
<path d="M95 48.4h-1M98.1 55.6h-1M99.4 54.4v-1M99.4 56.9v1M100 48.4h1M100.6 55.6h1M106 58.8l.5-.9M112 48.4v-1.3M112 48.4h1.2M112 48.4v1.2M112 48.4h-1.3M118 58.8l-.5-.9"/>
<path d="M123.2 55.6h-1M124 48.4h-1M124.5 54.4v-1M124.5 56.9v1M125.7 55.6h1M126.5 48.4h1.2M126.5 48.4h-1.3M129 48.4h1M244.3 59.4l-.5 .4M244.3 57.6l-.5-.4M246 59.4l.5 .4M246 57.6l.5-.4"/>
<path d="M103.5 63.1l-.5 .9M104.7 60.9l-.6 1.1M104.7 60.9l.7-1.1M110.7 62.9h-1M111.9 61.6v-1M111.9 64.1v1M113.2 62.9h1M119.2 60.9l.7 1.1M119.2 60.9l-.6-1.1M120.5 63.1l.5 .9M280.3 95.4l-.4 .5M280.3 93.7l-.4-.5"/>
<path d="M282.1 95.4l.4 .5M282.1 93.7l.4-.5M91 139.9v-.8M100.8 130.1h-.9M102 128.9v-.9M102 131.4v.8M103.3 130.1h.8M89.8 141.1h-.8M91 142.4v.7M92.2 155.1h-.2M92.3 141.1h.7M94.7 152.6v-.3"/>
<path d="M94.7 157.6v.2M97.2 155.1h.3M121 176.6h-.3M123.5 174.1v-.3M123.5 179.1v.2M124.3 169.1h-.8M125.5 167.9v-.8M125.5 170.4v.7M126 176.6h.2M126.8 169.1h.7M127.3 162.6h-.9M128.5 161.4v-.9"/>
<path d="M128.5 163.9v.8M129.8 162.6h.8M91.4 194h-.2M93.9 191.5v-.2M93.9 196.5v.3M96.4 194h.3M125.3 193.4h-.2M127.8 190.9v-.3M127.8 195.9v.2M130.3 193.4h.3M85.3 207.5h-.8M86.5 206.3v-.9"/>
<path d="M86.5 208.8v.8M87.8 207.5h.8M134.6 207h-.9M135.8 205.8v-.8M135.8 208.3v.8M137.1 207h.8"/>
</g>
<path d="M109.5 48.4h-11.3M112 45.9v-11.3M112 50.9v11.3M114.5 48.4h11.3" fill="none" stroke="#000" stroke-width=".28" stroke-dasharray="30.5 1.3 1.3 1.3" stroke-dashoffset="26.7"/>
<g fill="#000">
<path d="M133.3 146l.7 .7-3.9 3.2z"/>
<path d="M77 48.4l.5 3h-1zM76.5 61.6h1l-.5 3z"/>
<path d="M236.4 57.6l2.5-1.8-1.7 2.5zM242.5 51.6l.7 .7-2.5 1.7z"/>
<path d="M102.6 130.7l1.7 2.5 .7-.7zM99 127.7l2.4 1.8-1.7-2.5zM91.5 141.7l1.6 2.5 .8-.6zM88.1 138.7l2.4 1.9-1.6-2.6zM104.3 137.5l3.1 .3-.1-1zM149.6 133.4l.1 1 3-.7zM144.1 216.1l-1.5 2.6 .9 .4zM79.7 216.1l.6 3 .9-.4zM95.8 156.1l1.9 2.4 .7-.7zM91.7 151.7l-.7 .7 2.6 1.7zM121 57.6l.6 .9 2-2.3zM127.4 52.8l-2.1 2.2 2.7-1.4zM120.2 60.3l1.3 2.8 .8-.6zM101.6 34.3l2.2 2.1-1.3-2.7zM115.1 57.7l-.6 .8 2.8 1.2zM121.1 62.2l2.3 2 .5-.8zM245.1 59.1l-.8 3 1 .1zM245 54.9l.2 3 .8-3z"/>
<path d="M115.2 183.8l3-.4v1.1zM116.9 175.7l2.7-1.5 .3 1zM121.4 69.6l.2 .2-.2-.2a.34 .34 0 0 0 .1 .6 .34 .34 0 0 0 .4-.4 .34 .34 0 0 0-.5-.2z"/>
<path d="M72.3 212.9l.5 3h-1zM71.8 191h1l-.5 3.1zM64.5 209.9h1l-.5 3zM65 176.6l.5 3h-1zM55.2 209.9h1l-.5 3zM55.7 155.1l.5 3h-1z"/>
<path d="M121 212.9l1.6 2.8 1.6-2.8zM142.1 45.6l1.6 2.8h-3.2zM111.9 84.1l2.8 1.6-2.8 1.6z"/>
<path d="M148.4 207.7h1l-.5 3zM148.9 212.9l.5 3h-1zM101.9 64.9h1l-.5 3zM102.4 72.9l.5 3h-1zM70.5 48.4l.5 3h-1zM70 67.4h1l-.5 3z"/>
</g>
<g font-size="5.8">
<text x="394.8" y="18">6.3</text>
<text x="375.9" y="25.2">其余：</text>
<text x="266.2" y="38.1">视图 C</text>
<text x="129.7" y="145.8">C</text>
</g>
<text font-size="5.6" x="67.7" y="10.6" transform="rotate(-180 67.7 10.6)">YCL.M000674</text>
<text font-size="4.9" x="225.7" y="269">未标注公差/Limit</text>
<g font-size="4.7">
<text x="140.9" y="31.8">A</text>
<text x="127.2" y="87.3">B</text>
<text x="121.5" y="227.1">C</text>
<text x="40.5" y="248.8">技术要求</text>
</g>
<g font-size="4.2">
<text x="342.2" y="227.9">上海萝博派对科技有限公司</text>
<text x="328.5" y="232.8">Shanghai RoboPartyTechnology Co., Ltd</text>
<text x="31.9" y="277.4">5.图中▽为CC关键特性，◇为SC重要特性；</text>
<text x="31.9" y="281.6">6.未标注尺寸以3D模型为准；</text>
</g>
<g font-size="4.1">
<text x="49.6" y="4.3">1</text>
<text x="155.1" y="4.6">2</text>
<text x="261.4" y="4.6">3</text>
<text x="366.6" y="4.6">4</text>
<text x="76.4" y="27.6" transform="rotate(-90 76.4 27.6)">◇</text>
<text x="93" y="28.5">58</text>
<text x="161.7" y="28.3">3×</text>
<text x="171.7" y="28.3">4</text>
<text x="175.8" y="24.2">H7</text>
<text x="188" y="28.3">◇</text>
<text x="176.6" y="33.8">0.02</text>
<text x="188.1" y="33.8">A</text>
<text x="195.1" y="33.8">B</text>
<text x="202.1" y="33.8">C</text>
<text x="416.9" y="36.3">A</text>
<text x="76.4" y="43.9" transform="rotate(-90 76.4 43.9)">32.5</text>
<text x="222.8" y="44.7">2×M3-6H</text>
<text x="242.7" y="44.7">7</text>
<text x="70" y="60.5" transform="rotate(-90 70 60.5)">44</text>
<text x="233.7" y="60.2" transform="rotate(-45 233.7 60.2)">5</text>
<text x="144" y="72.7">9</text>
<text x="101.9" y="84.3" transform="rotate(-90 101.9 84.3)">10</text>
<text x="57.2" y="109.3">4×M4-6H</text>
<text x="77.1" y="109.3">12</text>
<text x="416.9" y="111.3">B</text>
<text x="48.2" y="119.6">H7</text>
<text x="34.2" y="123.6">2×</text>
<text x="44.1" y="123.6">3</text>
<text x="64.1" y="123.6">7.5◇</text>
<text x="58.9" y="134.2">H8</text>
<text x="126.9" y="137.2">97</text>
<text x="139.1" y="137.2">◇</text>
<text x="44.9" y="138.3">4×</text>
<text x="54.9" y="138.3">6</text>
<text x="71.2" y="138.3">◇</text>
<text x="144" y="165.5">工艺减重孔内R角可根据工艺调整</text>
<text x="55.2" y="179.5" transform="rotate(-90 55.2 179.5)">115.64</text>
<text x="149.2" y="184.8">刻印字母L-L</text>
<text x="416.9" y="185.3">C</text>
<text x="64.5" y="194.5" transform="rotate(-90 64.5 194.5)">72.63</text>
<text x="71.7" y="208.5" transform="rotate(-90 71.7 208.5)">37.75</text>
<text x="148.3" y="206.4" transform="rotate(-90 148.3 206.4)">4.5</text>
<text x="3.3" y="220.9">借(通)用件登记</text>
<text x="7.1" y="226">描</text>
<text x="13.9" y="226">图</text>
<text x="7" y="238.9">描</text>
<text x="13.8" y="238.9">校</text>
<text x="98.6" y="241.5">144°</text>
<text x="119.4" y="241.5">◇</text>
<text x="215.3" y="240.8">表面处理</text>
<text x="251.9" y="240.8">热处理（含化学）</text>
<text x="297.3" y="240.8">零件名称</text>
<text x="337.9" y="240.8">图纸代号</text>
<text x="375.1" y="240.8">材料材质</text>
<text x="404.4" y="240.8">数量</text>
<text x="220.6" y="249">喷漆</text>
<text x="374.1" y="247.7">AL6061-T6</text>
<text x="5.6" y="252">旧底图总号</text>
<text x="290.5" y="253.7">镜向大腿下本体右</text>
<text x="334" y="253.7">YCL.M000674</text>
<text x="375.1" y="254.9">材料标准</text>
<text x="31.9" y="258.9">1.去除尖角、飞边、毛刺;</text>
<text x="31.9" y="263.6">2.未注棱边0.5×45°倒钝；螺纹孔孔口倒钝；</text>
<text x="205.7" y="259.3">备注</text>
<text x="374.1" y="261.4">GB/T3880-2006</text>
<text x="7" y="265">底图总号</text>
<text x="31.9" y="268.4">3.未注线性尺寸公差均采用GB/T 1800.3-98标准公差IT13级执行；</text>
<text x="303.3" y="269">人 员</text>
<text x="340.8" y="269">日 期</text>
<text x="373.2" y="268.7">版本号</text>
<text x="393.7" y="268.7">重量</text>
<text x="404.8" y="268.7">比 例</text>
<text x="416.7" y="264.6">D</text>
<text x="31.9" y="273.2">4.未注形位尺寸公差按：GB/T1184-1996 K级执行；</text>
<text x="289.3" y="275.5">设 计</text>
<text x="7" y="278">签</text>
<text x="13.8" y="278">字</text>
<text x="305.4" y="276">张正昱</text>
<text x="327.2" y="276">设 计</text>
<text x="343.1" y="276">2026/9/3</text>
<text x="377.5" y="276">01</text>
<text x="394.8" y="276">0.3</text>
<text x="406.3" y="276">1:2</text>
<text x="31.9" y="286.4">7.喷漆白色，颜色参考色卡，喷涂区域参考喷涂信息表；</text>
<text x="289.3" y="283">审 核</text>
<text x="327.2" y="282.9">审 核</text>
<text x="372" y="283">图纸大小</text>
<text x="401.4" y="283">A3</text>
<text x="7" y="291">日</text>
<text x="13.8" y="291">期</text>
<text x="289.3" y="290.1">批 准</text>
<text x="327.2" y="290">批 准</text>
<text x="373" y="289.8">共 2 张</text>
<text x="395.4" y="289.8">第 2 张</text>
<text x="49.6" y="295.6">1</text>
<text x="154.9" y="296">2</text>
<text x="264.7" y="296">3</text>
<text x="366.6" y="296">4</text>
</g>
<text font-size="3.9" x="149.4" y="90.1">激光刻印字样 ‘图号’+W</text>
<g font-size="2.8">
<text x="231.3" y="273.6">线性 \ Liner Measure</text>
<text x="205.6" y="280.8">±0.05</text>
<text x="207" y="277.2">&gt;0.5</text>
<text x="216" y="280.8">±0.05</text>
<text x="217.9" y="277.2">＞3</text>
<text x="227" y="280.8">±0.1</text>
<text x="228.5" y="277.2">＞6</text>
<text x="236.3" y="280.8">±0.15</text>
<text x="237.5" y="277.2">＞30</text>
<text x="247.4" y="277.2">＞120</text>
<text x="247.4" y="280.8">±0.2</text>
<text x="257.1" y="277.2">＞400</text>
<text x="257.1" y="280.8">±0.3</text>
<text x="266.6" y="277.2">＞1000</text>
<text x="267.3" y="280.8">±0.5</text>
<text x="278" y="277.2">＞2000</text>
<text x="279.9" y="280.8">±1</text>
<text x="207" y="287.8">&gt;0.5</text>
<text x="216.6" y="284.3">倒角 \ Chamfer</text>
<text x="217.9" y="287.8">＞3</text>
<text x="228.5" y="287.8">＞6</text>
<text x="237.5" y="287.8">＞30</text>
<text x="248.4" y="287.8">&lt;10</text>
<text x="257.3" y="284.3">角度 / Angle</text>
<text x="257.8" y="287.8">＞10</text>
<text x="268" y="287.8">＞50</text>
<text x="278.5" y="287.8">＞120</text>
<text x="207.1" y="291.3">±0.2</text>
<text x="217.3" y="291.3">±0.5</text>
<text x="228.5" y="291.3">±1</text>
<text x="238.7" y="291.3">±2</text>
<text x="248.6" y="291.1">±1°</text>
<text x="257.8" y="291.1">±30’</text>
<text x="268.1" y="291.1">±10’</text>
<text x="278.6" y="291.2">±20’</text>
</g>
<g font-size="2.4">
<text x="181.9" y="25.8">+0.01</text>
<text x="183.1" y="28.3">0</text>
<text x="74" y="32.5" transform="rotate(-90 74 32.5)">0</text>
<text x="76.4" y="33.7" transform="rotate(-90 76.4 33.7)">-0.05</text>
<text x="54.3" y="121.2">+0.01</text>
<text x="55.6" y="123.6">0</text>
<text x="65" y="135.8">+0.02</text>
<text x="133" y="134.8">+0.20</text>
<text x="133" y="137.2">+0.10</text>
<text x="66.3" y="138.3">0</text>
<text x="145.9" y="197.1" transform="rotate(-90 145.9 197.1)">0</text>
<text x="148.3" y="198.3" transform="rotate(-90 148.3 198.3)">-0.10</text>
<text x="112" y="239">0°</text>
<text x="110.8" y="241.5">-0.10°</text>
</g>
</svg>
